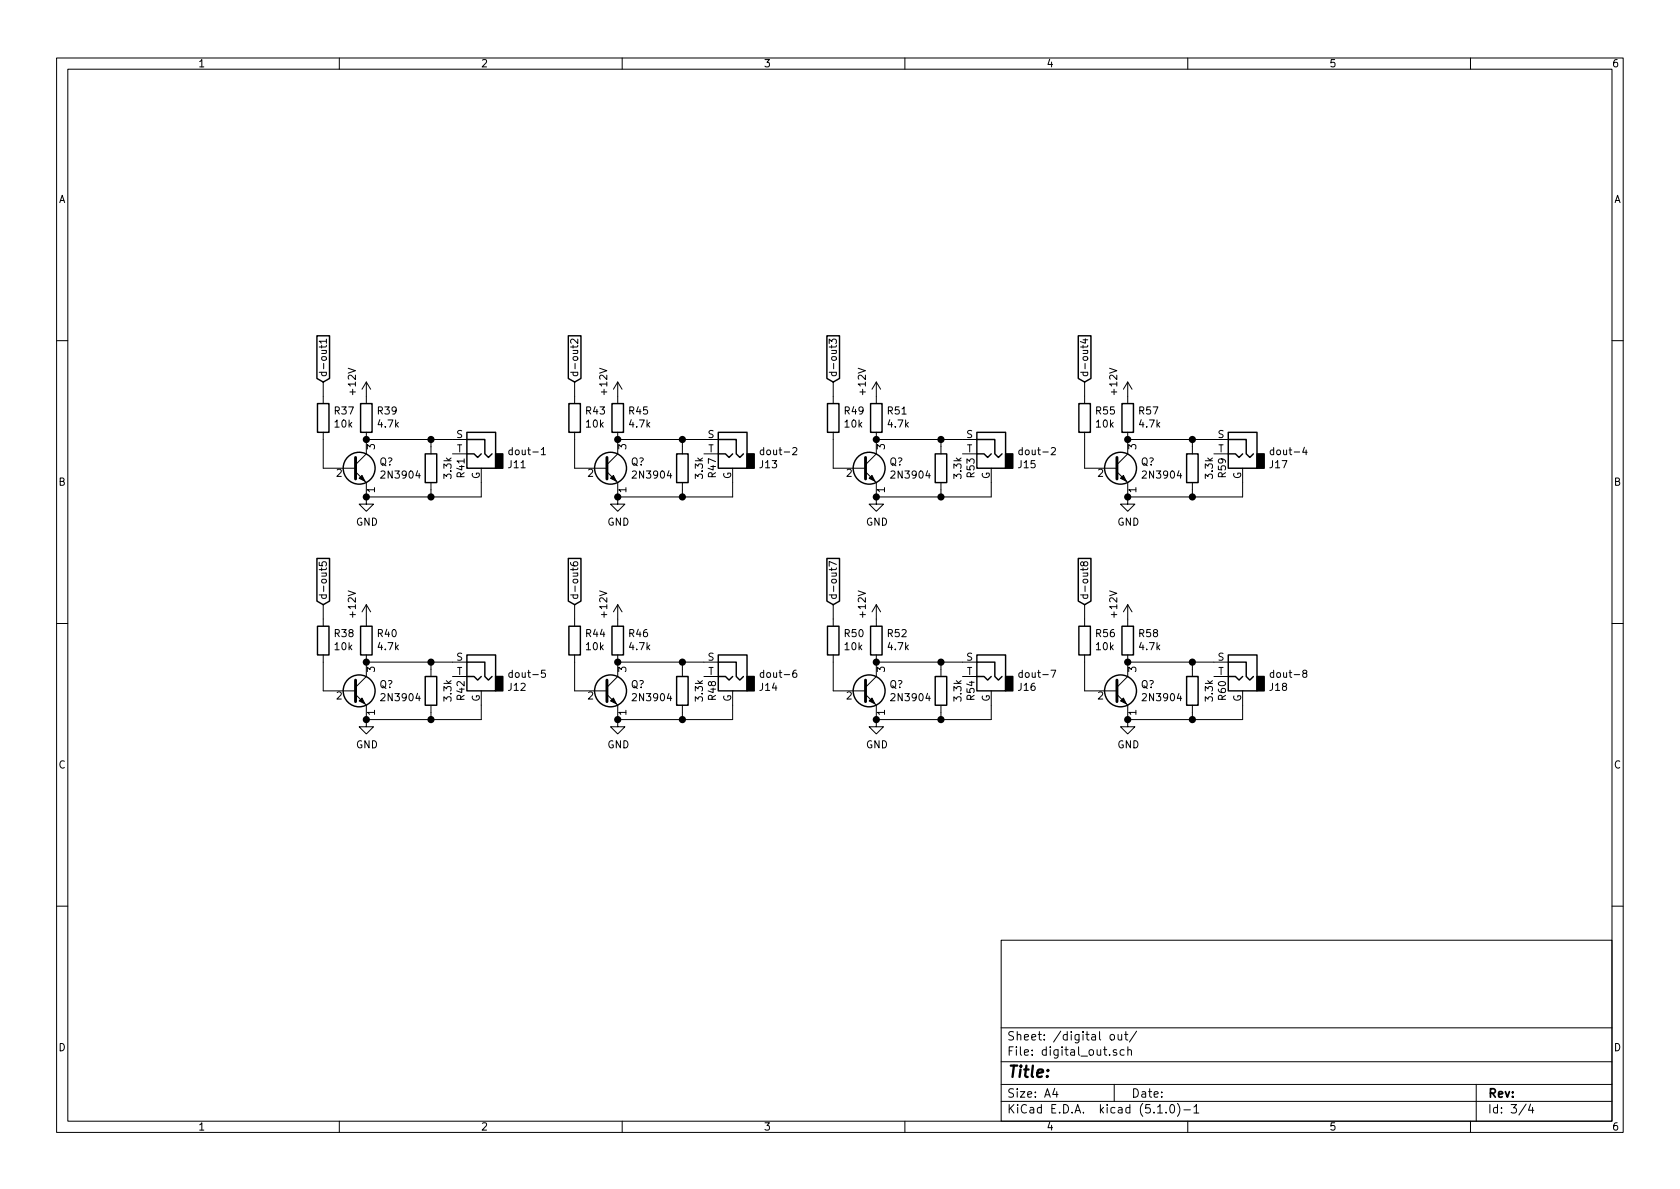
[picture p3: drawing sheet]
<svg xmlns="http://www.w3.org/2000/svg" width="297mm" height="210mm" viewBox="0 0 297 210" stroke-linecap="round" stroke-linejoin="round" font-family="sans-serif">
<g fill="none" stroke="#000" stroke-width=".18">
<path d="M10 10.3h277v189.9h-277zM12 12.2h273v186.1h-273zM60 10.3v1.9M110 10.3v1.9M160 10.3v1.9M210 10.3v1.9M260 10.3v1.9M57.7 60v.7M102.2 60v.8l-1-.8-.3 .2 .1 .5M191.9 59.9v.8l-.9-.3M10 60.2h2M56.9 61.1v.4"/>
<path d="M57.1 67.6v3.8M57.1 76.4v6.4h5.8M57.7 61.1l-.2 .3h-1.1M57.7 60.3h-1.3l.4 .4M64.8 67.6v3.8M64.8 76.4v3.9l-1.9 1.9M64.8 77.7h17.7M64.8 67.6l-.8 1.2M64.8 67.6l.7 1.2M76.2 77.7v2.6M90.6 79.6h-.4l-.2 .2 .1 .6h.5M95.7 79.5l.4-.4v1.3"/>
<path d="M101.3 61.1v.4M101.6 67.6v3.8M101.6 76.4v6.4h5.7M102.2 61.1l-.2 .3h-1.1M109.2 77.7h17.8M109.2 67.6v3.8M109.2 76.4v3.9l-1.9 1.9M109.2 67.6l-.7 1.2M109.2 67.6l.8 1.2M120.6 77.7v2.6M135 79.6h-.3l-.3 .2 .1 .6h.5M140.2 79.3l.4-.2 .2 .2 .1 .2-.1 .2-.7 .7h.8"/>
<path d="M146.6 60.8v-.8l.5 .4 .1-.4h.5l.2 .2-.1 .6M147 61.1v.4M147.3 67.6v3.8M147.3 76.4v6.4h5.7M147.9 61.1l-.2 .3h-1.1M154.9 77.7h17.8M154.9 67.6v3.8M154.9 76.4v3.9l-1.9 1.9M154.9 67.6l-.7 1.2M154.9 67.6l.8 1.2M166.4 77.7v2.6M180.7 79.6h-.3l-.3 .2 .2 .6h.4"/>
<path d="M185.9 79.3l.5-.2 .2 .2v.2v.2l-.8 .7h.8M191.5 61.1v.4M191.5 60.1h.8M191.8 67.6v3.8M191.8 76.4v6.4h5.7M192.3 61.1l-.1 .3h-1.1M199.4 67.6v3.8M199.4 76.4v3.9l-1.9 1.9M199.4 77.7h17.8M199.4 67.6l-.8 1.2M199.4 67.6l.8 1.2M210.8 77.7v2.6"/>
<path d="M225.2 79.6h-.4l-.2 .2 .1 .6h.5M230.6 79.1l-.3 .9h.8M230.9 79.6v.8M285 60.2h2M56.4 99.4v.6l.6 .1-.1-.5 .3-.3h.3l.2 .3-.1 .5M62.9 83.4l1.9 1.9v2.6M64.8 87.9v1.2h1.2l-1.2 1.3-1.3-1.3h1.3M76.2 85.3v2.6M80 80.3h2.5M85.1 82.8v5.1h-20.3M95.7 80.4h.7M100.9 99.5l.1 .3a.81 .81 0 0 0 1.2 0l-.1-.3-.5-.2-.2 .3v.2l.2 .3"/>
<path d="M107.3 83.4l1.9 1.9v2.6M109.2 87.9v1.2h1.3l-1.3 1.3-1.3-1.3h1.3M120.6 85.3v2.6M124.5 80.3h2.5M129.5 82.8v5.1h-20.3M147.9 99.8l-1.3-.5v.8M153 83.4l1.9 1.9v2.6M154.9 87.9v1.2h1.3l-1.3 1.3-1.2-1.3h1.2M166.4 85.3v2.6M170.2 80.3h2.5M175.3 82.8v5.1h-20.4M191.6 99.6l.2-.3h.3l.2 .3v.3l-.2 .2-.4-.1-.1-.4-.2-.3-.3 .3v.2l.2 .3 .3-.3"/>
<path d="M197.5 83.4l1.9 1.9v2.6M199.4 87.9v1.2h1.3l-1.3 1.3-1.3-1.3h1.3M210.8 85.3v2.6M214.6 80.3h2.6M219.7 82.8v5.1h-20.3M10 110.3h2M56.9 100.4v.5M57.1 106.9v3.8M57.1 115.8v6.4h5.8M57.7 100.4l-.2 .3h-1.1M64.8 106.9v3.8M64.8 115.8v3.8l-1.9 1.9"/>
<path d="M64.8 117.1h17.7M64.8 106.9l-.8 1.3M64.8 106.9l.7 1.3M76.2 117.1v2.5M80 119.6h2.5M90.6 119l-.4-.1-.2 .3 .1 .5h.5M96.4 118.5h-.6l-.1 .6 .2-.1 .5 .1v.6l-.2 .1-.5-.1M101.3 100.4v.5M101.6 106.9v3.8M101.6 115.8v6.4h5.7M102.2 100.4l-.2 .3h-1.1M109.2 106.9v3.8"/>
<path d="M109.2 115.8v3.8l-1.9 1.9M109.2 117.1h17.8M109.2 106.9l-.7 1.3M109.2 106.9l.8 1.3M120.6 117.1v2.5M124.5 119.6h2.5M135 119l-.3-.1-.3 .3 .1 .5h.5M140.8 118.5h-.3a.79 .79 0 0 0-.1 1.3l.4-.1v-.6l-.4-.1-.2 .2M147 100.4v.5M147.3 106.9v3.8M147.3 115.8v6.4h5.7M147.9 100.4l-.2 .3h-1.1"/>
<path d="M154.9 106.9v3.8M154.9 115.8v3.8l-1.9 1.9M154.9 117.1h17.8M154.9 106.9l-.7 1.3M154.9 106.9l.8 1.3M166.4 117.1v2.5M170.2 119.6h2.5M180.7 119l-.3-.1-.3 .3 .2 .5h.4M185.8 118.5h.9l-.6 1.3M191.5 100.4v.5M191.8 106.9v3.8M191.8 115.8v6.4h5.7"/>
<path d="M192.3 100.4l-.1 .3h-1.1M199.4 106.9v3.8M199.4 115.8v3.8l-1.9 1.9M199.4 117.1h17.8M199.4 106.9l-.8 1.3M199.4 106.9l.8 1.3M210.8 117.1v2.5M214.6 119.6h2.6M225.2 119l-.4-.1-.2 .3 .1 .5h.5M230.6 119.1l-.3-.3 .1-.2 .2-.1 .4 .1v.3l-.5 .2-.2 .2v.3l.3 .2 .3-.1 .2-.1-.1-.4-.2-.1M285 110.3h2M62.9 122.8l1.9 1.9v2.5"/>
<path d="M64.8 127.2v1.3h1.2l-1.2 1.3-1.3-1.3h1.3M76.2 124.7v2.5M85.1 122.2v5h-20.3M107.3 122.8l1.9 1.9v2.5M109.2 127.2v1.3h1.3l-1.3 1.3-1.3-1.3h1.3M120.6 124.7v2.5M129.5 122.2v5h-20.3M153 122.8l1.9 1.9v2.5M154.9 127.2v1.3h1.3l-1.3 1.3-1.2-1.3h1.2M166.4 124.7v2.5M175.3 122.2v5h-20.4M197.5 122.8l1.9 1.9v2.5"/>
<path d="M199.4 127.2v1.3h1.3l-1.3 1.3-1.3-1.3h1.3M210.8 124.7v2.5M219.7 122.2v5h-20.3M10 160.2h2M177 166.3h108v32h-108zM285 160.2h2M60 198.3v1.9M110 198.3v1.9M160 198.3v1.9M177 194.8h108M177 191.8h108M177 187.8h108"/>
<path d="M177 181.8h108M186.5 192.5l-.4 1h1M186.8 193v1M196.3 183.1l.2-.2 .5 .2v.7l-.2 .1-.5-.1zM197 191.8v3M197.4 185.7a.37 .37 0 0 0-.6 .1l.1 .2 .5 .2 .1 .1-.2 .3-.5-.1M197.7 182.9v.8a.37 .37 0 0 0 .6 .1M198.3 182.9v1M198.8 185.7l-.5-.1-.3 .3 .1 .6 .2 .1 .5-.1M198.8 182.9h.6M199.1 182.4v1.3l.3 .2M199.4 185.7h.1a.37 .37 0 0 1 .6 .1v.8"/>
<path d="M199.4 185.1v1.5M201 182.3l-1.3 2M204.7 196.8h.8M206.2 196.7v.1M207 195.4l.3-.1a.94 .94 0 0 1 0 1.5 .82 .82 0 0 1-.3-1.4zM208.2 195.1a1.71 1.71 0 0 1 0 2.3M209.3 196.3h1.2M210 198.3v1.9M211.1 195.8l.4-.5v1.5M211.1 196.8h.9M260 198.3v1.9M261 191.8v6.5"/>
<path d="M269.8 195.2l-1.2 2M270.6 195.2l-.3 1.1h.9M271 195.8v1"/>
</g>
<g fill="none" stroke="#000" stroke-width=".25">
<path d="M56 59.4h2.3v7.5l-1.2 .7-1.1-.7zM100.5 59.4h2.2v7.5l-1.1 .7-1.1-.7zM146.2 59.4h2.2v7.5l-1.1 .7-1.1-.7zM190.7 59.4h2.2v7.5l-1.1 .7-1.1-.7zM56.1 71.4h2.1v5h-2.1zM63.8 71.4h2v5h-2zM82.5 76.4h5.1v6.4h-5.1zM82.5 77.7h3.2v2.6l.7 .6 .6-.6M100.6 71.4h2v5h-2zM108.2 71.4h2v5h-2zM127 76.4h5.1v6.4h-5.1zM127 77.7h3.2v2.6l.6 .6 .6-.6"/>
<path d="M146.3 71.4h2v5h-2zM153.9 71.4h2.1v5h-2.1zM172.7 76.4h5.1v6.4h-5.1zM172.7 77.7h3.2v2.6l.6 .6 .7-.6M190.8 71.4h2v5h-2zM198.4 71.4h2v5h-2zM217.2 76.4h5v6.4h-5zM217.2 77.7h3.1v2.6l.7 .6 .6-.6M56 98.7h2.3v7.6l-1.2 .6-1.1-.6zM75.2 80.3h2v5h-2zM82.5 80.3h1.3l.7 .6 .6-.6M100.5 98.7h2.2v7.6l-1.1 .6-1.1-.6z"/>
<path d="M119.6 80.3h2.1v5h-2.1zM127 80.3h1.3l.6 .6 .6-.6M146.2 98.7h2.2v7.6l-1.1 .6-1.1-.6zM165.4 80.3h2v5h-2zM172.7 80.3h1.3l.6 .6 .7-.6M190.7 98.7h2.2v7.6l-1.1 .6-1.1-.6zM209.8 80.3h2v5h-2zM217.2 80.3h1.2l.7 .6 .6-.6M56.1 110.7h2.1v5.1h-2.1zM63.8 110.7h2v5.1h-2zM75.2 119.6h2v5.1h-2zM82.5 115.8h5.1v6.4h-5.1z"/>
<path d="M82.5 119.6h1.3l.7 .7 .6-.7M82.5 117.1h3.2v2.5l.7 .7 .6-.7M100.6 110.7h2v5.1h-2zM108.2 110.7h2v5.1h-2zM119.6 119.6h2.1v5.1h-2.1zM127 115.8h5.1v6.4h-5.1zM127 119.6h1.3l.6 .7 .6-.7M127 117.1h3.2v2.5l.6 .7 .6-.7M146.3 110.7h2v5.1h-2zM153.9 110.7h2.1v5.1h-2.1zM165.4 119.6h2v5.1h-2zM172.7 115.8h5.1v6.4h-5.1z"/>
<path d="M172.7 119.6h1.3l.6 .7 .7-.7M172.7 117.1h3.2v2.5l.6 .7 .7-.7M190.8 110.7h2v5.1h-2zM198.4 110.7h2v5.1h-2zM209.8 119.6h2v5.1h-2zM217.2 115.8h5v6.4h-5zM217.2 119.6h1.2l.7 .7 .6-.7M217.2 117.1h3.1v2.5l.7 .7 .6-.7"/>
<circle cx="63.5" cy="82.8" r="2.82"/>
<circle cx="107.9" cy="82.8" r="2.82"/>
<circle cx="153.7" cy="82.8" r="2.82"/>
<circle cx="198.1" cy="82.8" r="2.82"/>
<circle cx="63.5" cy="122.2" r="2.82"/>
<circle cx="107.9" cy="122.2" r="2.82"/>
<circle cx="153.7" cy="122.2" r="2.82"/>
<circle cx="198.1" cy="122.2" r="2.82"/>
</g>
<g fill="#000" stroke="#000" stroke-width=".25">
<path d="M87.6 80.3h1.3v2.5h-1.3zM132.1 80.3h1.2v2.5h-1.2zM177.8 80.3h1.3v2.5h-1.3zM222.2 80.3h1.3v2.5h-1.3zM87.6 119.6h1.3v2.6h-1.3zM132.1 119.6h1.2v2.6h-1.2zM177.8 119.6h1.3v2.6h-1.3zM222.2 119.6h1.3v2.6h-1.3z"/>
<circle cx="64.8" cy="77.7" r=".51"/>
<circle cx="76.2" cy="77.7" r=".51"/>
<circle cx="109.2" cy="77.7" r=".51"/>
<circle cx="120.7" cy="77.7" r=".51"/>
<circle cx="154.9" cy="77.7" r=".51"/>
<circle cx="166.4" cy="77.7" r=".51"/>
<circle cx="199.4" cy="77.7" r=".51"/>
<circle cx="210.8" cy="77.7" r=".51"/>
<circle cx="64.8" cy="87.9" r=".51"/>
<circle cx="76.2" cy="87.9" r=".51"/>
<circle cx="109.2" cy="87.9" r=".51"/>
<circle cx="120.7" cy="87.9" r=".51"/>
<circle cx="154.9" cy="87.9" r=".51"/>
<circle cx="166.4" cy="87.9" r=".51"/>
<circle cx="199.4" cy="87.9" r=".51"/>
<circle cx="210.8" cy="87.9" r=".51"/>
<circle cx="64.8" cy="117.1" r=".51"/>
<circle cx="76.2" cy="117.1" r=".51"/>
<circle cx="109.2" cy="117.1" r=".51"/>
<circle cx="120.7" cy="117.1" r=".51"/>
<circle cx="154.9" cy="117.1" r=".51"/>
<circle cx="166.4" cy="117.1" r=".51"/>
<circle cx="199.4" cy="117.1" r=".51"/>
<circle cx="210.8" cy="117.1" r=".51"/>
<circle cx="64.8" cy="127.2" r=".51"/>
<circle cx="76.2" cy="127.2" r=".51"/>
<circle cx="109.2" cy="127.2" r=".51"/>
<circle cx="120.7" cy="127.2" r=".51"/>
<circle cx="154.9" cy="127.2" r=".51"/>
<circle cx="166.4" cy="127.2" r=".51"/>
<circle cx="199.4" cy="127.2" r=".51"/>
<circle cx="210.8" cy="127.2" r=".51"/>
</g>
<path d="M62.9 80.9v3.8M107.3 80.9v3.8M153 80.9v3.8M197.5 80.9v3.8M62.9 120.3v3.8M107.3 120.3v3.8M153 120.3v3.8M197.5 120.3v3.8" fill="none" stroke="#000" stroke-width=".51"/>
<path d="M63.5 84.6l.5-.5 .5 1zM107.9 84.6l.6-.5 .5 1zM153.7 84.6l.5-.5 .5 1zM198.1 84.6l.5-.5 .5 1zM63.5 123.9l.5-.5 .5 1.1zM107.9 123.9l.6-.5 .5 1.1zM153.7 123.9l.5-.5 .5 1.1zM198.1 123.9l.5-.5 .5 1.1z" fill="#000" stroke="#000" stroke-width=".18"/>
<text font-size="2.8" x="178" y="190.5">Title:</text>
<g font-size="2.1">
<text x="178" y="184">Sheet: /digital out/</text>
<text x="178" y="186.7">File: digital_out.sch</text>
<text x="178" y="196.9">KiCad E.D.A. kicad (5.1.0)-1</text>
<text x="178" y="194.1">Size: A4</text>
<text x="200" y="194.1">Date:</text>
<text x="263" y="194.1">Rev:</text>
<text x="263" y="196.9">Id: 3/4</text>
</g>
<g font-size="1.8">
<text x="35" y="11.9">1</text>
<text x="85" y="11.9">2</text>
<text x="135" y="11.9">3</text>
<text x="185" y="11.9">4</text>
<text x="235" y="11.9">5</text>
<text x="285" y="11.9">6</text>
<text x="10.4" y="35.9">A</text>
<text x="285.4" y="35.9">A</text>
<text x="57.8" y="66.8" transform="rotate(-90 57.8 66.8)">d-out1</text>
<text x="62.9" y="69.6" transform="rotate(-90 62.9 69.6)">+12V</text>
<text x="102.2" y="66.8" transform="rotate(-90 102.2 66.8)">d-out2</text>
<text x="107.4" y="69.6" transform="rotate(-90 107.4 69.6)">+12V</text>
<text x="148" y="66.8" transform="rotate(-90 148 66.8)">d-out3</text>
<text x="153.1" y="69.6" transform="rotate(-90 153.1 69.6)">+12V</text>
<text x="192.4" y="66.8" transform="rotate(-90 192.4 66.8)">d-out4</text>
<text x="197.5" y="69.6" transform="rotate(-90 197.5 69.6)">+12V</text>
<text x="59.2" y="73.3">R37</text>
<text x="59.3" y="75.6">10k</text>
<text x="66.8" y="73.3">R39</text>
<text x="66.9" y="75.6">4.7k</text>
<text x="80.7" y="77.5">S</text>
<text x="103.7" y="73.3">R43</text>
<text x="103.7" y="75.6">10k</text>
<text x="111.3" y="73.3">R45</text>
<text x="111.4" y="75.6">4.7k</text>
<text x="125.1" y="77.5">S</text>
<text x="149.4" y="73.3">R49</text>
<text x="149.4" y="75.6">10k</text>
<text x="157" y="73.3">R51</text>
<text x="157.1" y="75.6">4.7k</text>
<text x="170.9" y="77.5">S</text>
<text x="193.8" y="73.3">R55</text>
<text x="193.9" y="75.6">10k</text>
<text x="201.4" y="73.3">R57</text>
<text x="201.5" y="75.6">4.7k</text>
<text x="215.3" y="77.5">S</text>
<text x="66.3" y="79.5" transform="rotate(-90 66.3 79.5)">3</text>
<text x="67.1" y="82.3">Q?</text>
<text x="80.7" y="80">T</text>
<text x="89.9" y="82.8">J11</text>
<text x="90.5" y="80.5">dout-1</text>
<text x="110.7" y="79.5" transform="rotate(-90 110.7 79.5)">3</text>
<text x="111.6" y="82.3">Q?</text>
<text x="125.2" y="80">T</text>
<text x="134.4" y="82.8">J13</text>
<text x="135" y="80.5">dout-2</text>
<text x="156.5" y="79.5" transform="rotate(-90 156.5 79.5)">3</text>
<text x="157.3" y="82.3">Q?</text>
<text x="170.9" y="80">T</text>
<text x="180.1" y="82.8">J15</text>
<text x="180.7" y="80.5">dout-2</text>
<text x="200.9" y="79.5" transform="rotate(-90 200.9 79.5)">3</text>
<text x="201.7" y="82.3">Q?</text>
<text x="215.4" y="80">T</text>
<text x="224.6" y="82.8">J17</text>
<text x="225.1" y="80.5">dout-4</text>
<text x="10.4" y="85.9">B</text>
<text x="59.5" y="84.3">2</text>
<text x="66.3" y="87.1" transform="rotate(-90 66.3 87.1)">1</text>
<text x="67.7" y="84.6">2N3904</text>
<text x="79.8" y="84.5" transform="rotate(-90 79.8 84.5)">3.3k</text>
<text x="82.1" y="84.4" transform="rotate(-90 82.1 84.4)">R41</text>
<text x="84.8" y="84.8" transform="rotate(-90 84.8 84.8)">G</text>
<text x="104" y="84.3">2</text>
<text x="110.7" y="87.1" transform="rotate(-90 110.7 87.1)">1</text>
<text x="112.2" y="84.6">2N3904</text>
<text x="124.3" y="84.5" transform="rotate(-90 124.3 84.5)">3.3k</text>
<text x="126.6" y="84.4" transform="rotate(-90 126.6 84.4)">R47</text>
<text x="129.3" y="84.8" transform="rotate(-90 129.3 84.8)">G</text>
<text x="149.7" y="84.3">2</text>
<text x="156.5" y="87.1" transform="rotate(-90 156.5 87.1)">1</text>
<text x="157.9" y="84.6">2N3904</text>
<text x="170" y="84.5" transform="rotate(-90 170 84.5)">3.3k</text>
<text x="172.3" y="84.4" transform="rotate(-90 172.3 84.4)">R53</text>
<text x="175" y="84.8" transform="rotate(-90 175 84.8)">G</text>
<text x="194.1" y="84.3">2</text>
<text x="200.9" y="87.1" transform="rotate(-90 200.9 87.1)">1</text>
<text x="202.3" y="84.6">2N3904</text>
<text x="214.5" y="84.5" transform="rotate(-90 214.5 84.5)">3.3k</text>
<text x="216.8" y="84.4" transform="rotate(-90 216.8 84.4)">R59</text>
<text x="219.5" y="84.8" transform="rotate(-90 219.5 84.8)">G</text>
<text x="285.4" y="85.9">B</text>
<text x="62.9" y="93">GND</text>
<text x="107.4" y="93">GND</text>
<text x="153.1" y="93">GND</text>
<text x="197.6" y="93">GND</text>
<text x="57.8" y="106.1" transform="rotate(-90 57.8 106.1)">d-out5</text>
<text x="102.2" y="106.1" transform="rotate(-90 102.2 106.1)">d-out6</text>
<text x="148" y="106.1" transform="rotate(-90 148 106.1)">d-out7</text>
<text x="192.4" y="106.1" transform="rotate(-90 192.4 106.1)">d-out8</text>
<text x="59.2" y="112.7">R38</text>
<text x="62.9" y="109" transform="rotate(-90 62.9 109)">+12V</text>
<text x="66.8" y="112.7">R40</text>
<text x="103.7" y="112.7">R44</text>
<text x="107.4" y="109" transform="rotate(-90 107.4 109)">+12V</text>
<text x="111.3" y="112.7">R46</text>
<text x="149.4" y="112.7">R50</text>
<text x="153.1" y="109" transform="rotate(-90 153.1 109)">+12V</text>
<text x="157" y="112.7">R52</text>
<text x="193.8" y="112.7">R56</text>
<text x="197.5" y="109" transform="rotate(-90 197.5 109)">+12V</text>
<text x="201.4" y="112.7">R58</text>
<text x="59.3" y="115">10k</text>
<text x="66.3" y="118.8" transform="rotate(-90 66.3 118.8)">3</text>
<text x="66.9" y="115">4.7k</text>
<text x="80.7" y="116.8">S</text>
<text x="80.7" y="119.4">T</text>
<text x="90.5" y="119.9">dout-5</text>
<text x="103.7" y="115">10k</text>
<text x="110.7" y="118.8" transform="rotate(-90 110.7 118.8)">3</text>
<text x="111.4" y="115">4.7k</text>
<text x="125.1" y="116.8">S</text>
<text x="125.2" y="119.4">T</text>
<text x="135" y="119.9">dout-6</text>
<text x="149.4" y="115">10k</text>
<text x="156.5" y="118.8" transform="rotate(-90 156.5 118.8)">3</text>
<text x="157.1" y="115">4.7k</text>
<text x="170.9" y="116.8">S</text>
<text x="170.9" y="119.4">T</text>
<text x="180.7" y="119.9">dout-7</text>
<text x="193.9" y="115">10k</text>
<text x="200.9" y="118.8" transform="rotate(-90 200.9 118.8)">3</text>
<text x="201.5" y="115">4.7k</text>
<text x="215.3" y="116.8">S</text>
<text x="215.4" y="119.4">T</text>
<text x="225.1" y="119.9">dout-8</text>
<text x="59.5" y="123.7">2</text>
<text x="67.1" y="121.7">Q?</text>
<text x="67.7" y="124">2N3904</text>
<text x="79.8" y="123.9" transform="rotate(-90 79.8 123.9)">3.3k</text>
<text x="82.1" y="123.8" transform="rotate(-90 82.1 123.8)">R42</text>
<text x="84.8" y="124.1" transform="rotate(-90 84.8 124.1)">G</text>
<text x="89.9" y="122.2">J12</text>
<text x="104" y="123.7">2</text>
<text x="111.6" y="121.7">Q?</text>
<text x="112.2" y="124">2N3904</text>
<text x="124.3" y="123.9" transform="rotate(-90 124.3 123.9)">3.3k</text>
<text x="126.6" y="123.8" transform="rotate(-90 126.6 123.8)">R48</text>
<text x="129.3" y="124.1" transform="rotate(-90 129.3 124.1)">G</text>
<text x="134.4" y="122.2">J14</text>
<text x="149.7" y="123.7">2</text>
<text x="157.3" y="121.7">Q?</text>
<text x="157.9" y="124">2N3904</text>
<text x="170" y="123.9" transform="rotate(-90 170 123.9)">3.3k</text>
<text x="172.3" y="123.8" transform="rotate(-90 172.3 123.8)">R54</text>
<text x="175" y="124.1" transform="rotate(-90 175 124.1)">G</text>
<text x="180.1" y="122.2">J16</text>
<text x="194.1" y="123.7">2</text>
<text x="201.7" y="121.7">Q?</text>
<text x="202.3" y="124">2N3904</text>
<text x="214.5" y="123.9" transform="rotate(-90 214.5 123.9)">3.3k</text>
<text x="216.8" y="123.8" transform="rotate(-90 216.8 123.8)">R60</text>
<text x="219.5" y="124.1" transform="rotate(-90 219.5 124.1)">G</text>
<text x="224.6" y="122.2">J18</text>
<text x="66.3" y="126.5" transform="rotate(-90 66.3 126.5)">1</text>
<text x="110.7" y="126.5" transform="rotate(-90 110.7 126.5)">1</text>
<text x="156.5" y="126.5" transform="rotate(-90 156.5 126.5)">1</text>
<text x="200.9" y="126.5" transform="rotate(-90 200.9 126.5)">1</text>
<text x="10.4" y="135.9">C</text>
<text x="62.9" y="132.3">GND</text>
<text x="107.4" y="132.3">GND</text>
<text x="153.1" y="132.3">GND</text>
<text x="197.6" y="132.3">GND</text>
<text x="285.4" y="135.9">C</text>
<text x="10.4" y="185.9">D</text>
<text x="285.4" y="185.9">D</text>
<text x="35" y="199.9">1</text>
<text x="85" y="199.9">2</text>
<text x="135" y="199.9">3</text>
<text x="185" y="199.9">4</text>
<text x="235" y="199.9">5</text>
<text x="285" y="199.9">6</text>
</g>
</svg>
